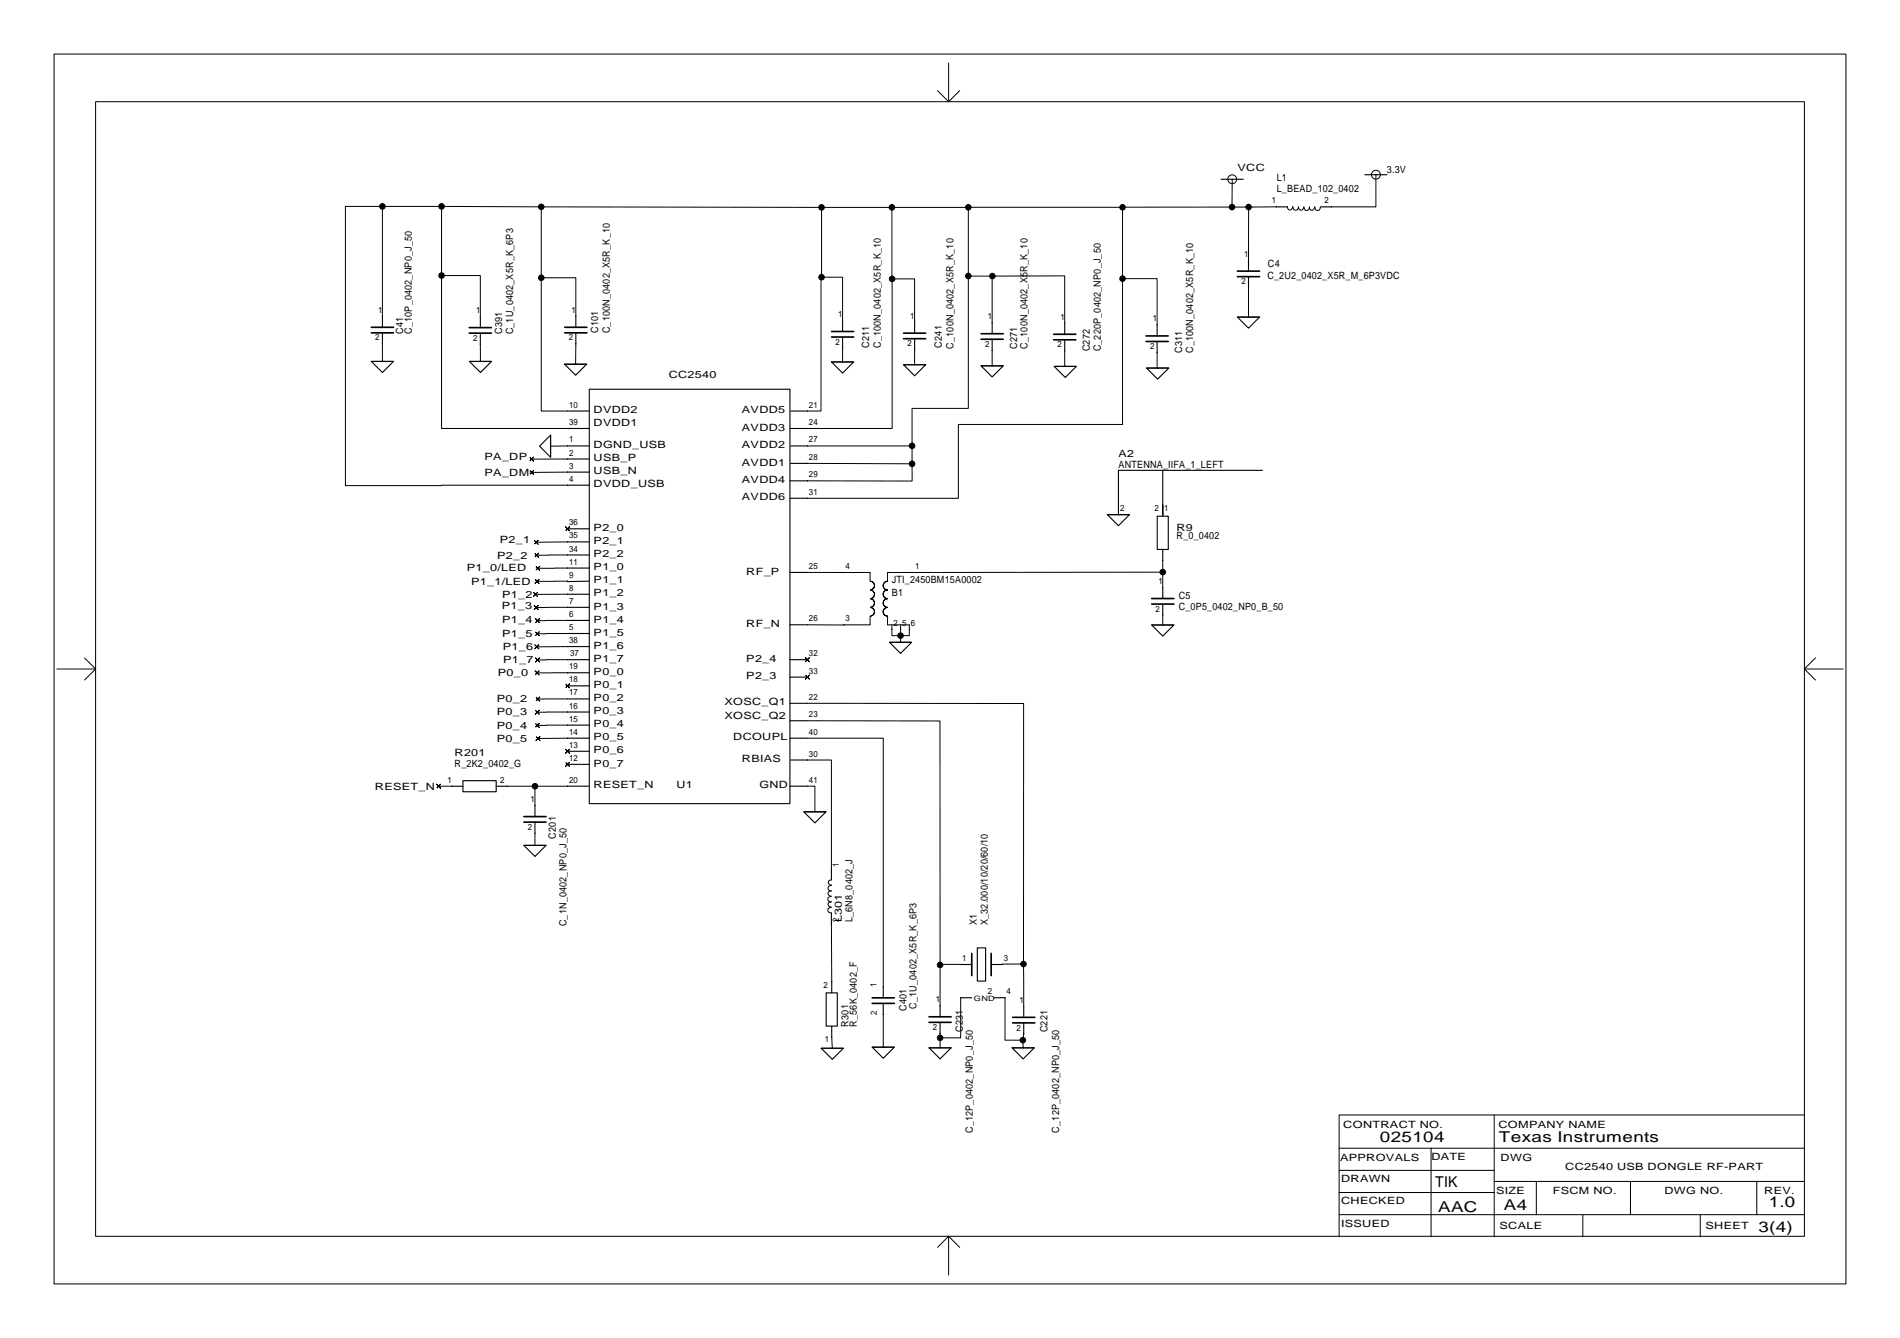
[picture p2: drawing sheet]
<svg xmlns="http://www.w3.org/2000/svg" width="436mm" height="307mm" viewBox="0 0 436 307" stroke-linecap="round" stroke-linejoin="round" font-family="sans-serif">
<g fill="none" stroke="#000" stroke-width=".23">
<path d="M12.4 12.4h410.8v281.9h-410.8zM217.5 14.4v8.9M21.9 23.3h391.8v260.1h-391.8zM215 20.8l2.5 2.5M220 20.8l-2.5 2.5M87.7 47.3h-8.5v64l50.9-.1M87.7 47.3v25.2M87.7 47.3h13.5M101.2 47.3v15.9M101.2 47.3l22.9 .1M124.1 47.4l64.3 .1M124.1 47.4v16.3"/>
<path d="M188.4 47.5h16.1M188.4 47.5v16M204.5 47.5v16.4M222 47.5h-17.5M222 47.5v15.8M222 47.5h35.4M257.4 47.5v16.4M282.5 47.5h-25.1M282.5 47.5h3.8M282.5 41.1v6.4M286.3 47.5v12.1M292.6 47.4l-6.3 .1"/>
<path d="M295.2 47.4v.2a.56 .56 0 0 0 .3 .5 .56 .56 0 0 0 .6-.1l.3-.6M296.5 47.4v.2a.6 .6 0 0 0 .3 .6 .6 .6 0 0 0 .7-.1l.2-.7M297.7 47.4v.2a.56 .56 0 0 0 .3 .5 .56 .56 0 0 0 .7 0l.2-.7M299 47.5v.2a.6 .6 0 0 0 .4 .5 .6 .6 0 0 0 .6-.1l.2-.6M300.2 47.4v.2a.56 .56 0 0 0 .3 .5 .56 .56 0 0 0 .6 0l.3-.7M301.5 47.5v.2a.6 .6 0 0 0 .4 .5 .6 .6 0 0 0 .6-.1l.2-.6M315.5 40.1v7.3h-10.2M87.7 78.8v4.1M101.2 63.2v35h28.9M101.2 63.2h8.9v9.4M110.1 78.9l.1 4M124.1 63.7v30.5h6"/>
<path d="M124.1 63.7h7.9v8.8M132 78.8v4.7M188.4 63.5h-.2v30.7h-3.1M188.4 63.5h4.8v10M193.2 79.8v3.2M204.5 63.9v34.3h-19.4M204.5 63.9h5.2v9.9M222 63.3v30.3h-12.9v8.6M222 63.3h5.5M227.5 63.3l16.6-.1v10.9M227.5 63.3v10.7M257.4 63.9v33.4h-37.7v16.9h-34.6"/>
<path d="M257.4 63.9h7.9v10.6M286.3 66v6.7M209.7 80.2v3.4M227.5 80.3v3.6M244.1 80.4v3.6h.1M265.3 80.8v3.6h.1M121.4 104.8l.5 .5 .4-.5-.4 .5 .4 .4-.4-.4-.5 .4 .5-.4zM121.4 107.9l.5 .4 .4-.4-.4 .4 .4 .5-.4-.5-.5 .5 .5-.5zM130.1 108.2l-8.2 .1M130.1 105.2l-8.2 .1M130.1 102.2l-3.9 .1M185.1 106.2l24 .1"/>
<path d="M209.1 106.3v4l-24-.1M209.1 102.2h-24M209.1 102.2v4.1M256.4 118h.1M266.6 115.8v2.2M122.3 135.8l.5 .5 .4-.5-.4 .5 .4 .4-.4-.4-.5 .4 .5-.4zM122.5 123.9l.4 .4 .5-.4-.5 .4 .5 .5-.5-.5-.4 .5 .4-.5zM122.5 138.8l.4 .5 .5-.5-.5 .5 .5 .4-.5-.4-.4 .4 .4-.4zM122.6 126.8l.4 .5 .5-.5-.5 .5 .5 .4-.5-.4-.4 .4 .4-.4zM122.7 132.8l.4 .5 .5-.5-.5 .5 .5 .4-.5-.4-.4 .4 .4-.4zM122.8 129.8l.5 .5 .4-.5-.4 .5 .4 .4-.4-.4-.5 .4 .5-.4zM129.7 120.8l.4 .4 .5-.4-.5 .4 .5 .5-.5-.5-.4 .5 .4-.5z"/>
<path d="M130.1 127.2l-7.1 .1M130.1 130.2l-6.8 .1M130.1 133.2l-7 .1M130.1 139.2l-7.2 .1M130.1 124.2l-7.2 .1M130.1 136.2l-7.3 .1M185.1 131.2h14.4v2M199.5 133.2a1 1 0 0 1 1 1 1 1 0 0 1-1 1 1 1 0 0 0 1-1 1 1 0 0 0-1-1zM199.5 137.2a1 1 0 0 1 1 1 1 1 0 0 1-1 1 1 1 0 0 0 1-1 1 1 0 0 0-1-1zM199.5 135.2a1 1 0 0 1 1 1 1 1 0 0 1-1 1 1 1 0 0 0 1-1 1 1 0 0 0-1-1zM199.5 139.2a1 1 0 0 1 1 1 1 1 0 0 1-1 1 1 1 0 0 0 1-1 1 1 0 0 0-1-1zM202.8 133.5l.7-.3a1 1 0 0 0-1 1 1 1 0 0 0 1 1 1 1 0 0 1-.9-.6 1 1 0 0 1 .2-1.1z"/>
<path d="M202.8 137.5a1 1 0 0 0-.2 1.1 1 1 0 0 0 .9 .6 1 1 0 0 1-1-1 1 1 0 0 1 1-1zM202.8 135.5l.7-.3a1 1 0 0 0-1 1 1 1 0 0 0 1 1 1 1 0 0 1-.9-.6 1 1 0 0 1 .2-1.1zM202.8 139.5l.7-.3a1 1 0 0 0-1 1 1 1 0 0 0 1 1 1 1 0 0 1-.9-.6 1 1 0 0 1 .2-1.1zM266.6 128.5v2.7M266.6 131.2v3.5M266.6 131.2h-63.1v2M13 153.4h8.9M19.4 150.8l2.5 2.6M21.9 153.4l-2.5 2.5M122.6 147.8l.5 .5 .4-.5-.4 .5 .4 .4-.4-.4-.5 .4 .5-.4zM122.7 153.8l.4 .5 .5-.5-.5 .5 .5 .4-.5-.4-.4 .4 .4-.4zM122.7 144.8l.5 .5 .4-.5-.4 .5 .4 .4-.4-.4-.5 .4 .5-.4z"/>
<path d="M122.8 141.8l.4 .5 .5-.5-.5 .5 .5 .4-.5-.4-.4 .4 .4-.4zM122.8 150.8l.4 .5 .5-.5-.5 .5 .5 .4-.5-.4-.4 .4 .4-.4zM122.9 159.8l.4 .5 .5-.5-.5 .5 .5 .4-.5-.4-.4 .4 .4-.4zM129.7 156.8l.4 .4 .5-.4-.5 .4 .5 .5-.5-.5-.4 .5 .4-.5zM130.1 151.2l-6.9 .1M130.1 154.2l-7 .1M130.1 142.2l-6.9 .1M130.1 145.2l-6.9 .1M130.1 148.2l-7 .1M184.7 150.8l.4 .4 .5-.4-.5 .4 .5 .5-.5-.5-.4 .5 .4-.5zM184.7 154.8l.4 .4 .5-.4-.5 .4 .5 .5-.5-.5-.4 .5 .4-.5zM199.5 141.2v2h-14.4"/>
<path d="M203.5 141.2v2h5v2.5h-2M204.5 143.2v2.5h2M206.5 145.7v1.5M206.5 143.2v2.5M266.6 141v2.3M413.7 153.4l2.6 2.5M413.7 153.4h8.9M416.3 150.8l-2.6 2.6M100.1 179.8l.5 .4 .4-.4-.4 .4 .4 .5-.4-.5-.5 .5 .5-.5zM122.7 162.8l.5 .5 .4-.5-.4 .5 .4 .4-.4-.4-.5 .4 .5-.4zM122.7 165.8l.5 .5 .4-.5-.4 .5 .4 .4-.4-.4-.5 .4 .5-.4zM122.9 168.8l.4 .5 .5-.5-.5 .5 .5 .4-.5-.4-.4 .4 .4-.4z"/>
<path d="M129.7 174.8l.4 .4 .5-.4-.5 .4 .5 .5-.5-.5-.4 .5 .4-.5zM129.7 171.8l.4 .4 .5-.4-.5 .4 .5 .5-.5-.5-.4 .5 .4-.5zM130.1 160.2l-6.8 .1M130.1 163.2l-6.9 .1M130.1 166.2l-6.9 .1M130.1 169.2l-6.8 .1M185.1 169.2h17.4v57M185.1 174.2h5.5v24.9M185.1 165.2l30.4 .1v55.9M185.1 161.2l49.6 .1v59.7M100.6 180.2h3M116.3 180.2h6.4"/>
<path d="M122.7 180.2v4.5M122.7 191v2.8M130.1 180.2h-7.4M185.1 180.2h1.7v5.9M190.6 205.5h-.2a.6 .6 0 0 0-.6 .4 .6 .6 0 0 0 .1 .7l.7 .2M190.6 208h-.2a.6 .6 0 0 0-.6 .4 .6 .6 0 0 0 .1 .6l.7 .2M190.6 204.3h-.2a.56 .56 0 0 0-.5 .3 .56 .56 0 0 0 .1 .6l.6 .2M190.6 206.8h-.2a.56 .56 0 0 0-.5 .3 .56 .56 0 0 0 .1 .6l.6 .2M190.6 203h-.2a.6 .6 0 0 0-.5 .4 .6 .6 0 0 0 .1 .6l.6 .2M190.6 211.8l.1 13.3M190.7 201.7h-.2a.56 .56 0 0 0-.6 .3 .56 .56 0 0 0 .1 .6l.7 .3M190.7 237.8l.1 2.5"/>
<path d="M202.5 232.6v7.5M215.5 221.2v9.4M215.5 236.9v1M220.3 221.1h-4.8v.1M220.3 228.7v9.2h-4.8v2.3M230.4 228.7v9.8h4.1M234.5 238.5l.1 1.7M234.7 221v9.7M234.7 221l-4.9 .1M234.7 237l-.2 1.5M342.6 255.6v27.9M413.7 255.6h-106.7v27.9"/>
<path d="M307 273.4h35.6M307 268.3h35.6M307 278.5h106.7M307 263.2h106.7M328.1 263.2v20.3M342.6 270.8h71.1M352.2 270.8v7.7M362.9 278.5v5M373.8 270.8v7.7M389.8 278.5v5M402.8 270.8v7.7M217.5 283.4v8.9"/>
<path d="M217.5 283.4l-2.5 2.6M217.5 283.4l2.5 2.6"/>
<circle cx="282.5" cy="41.1" r="1.02"/>
<circle cx="315.5" cy="40.1" r="1.02"/>
</g>
<g fill="#000" stroke="#000" stroke-width=".23">
<circle cx="87.7" cy="47.3" r=".64"/>
<circle cx="101.2" cy="47.3" r=".64"/>
<circle cx="124.1" cy="47.4" r=".64"/>
<circle cx="188.4" cy="47.5" r=".64"/>
<circle cx="204.5" cy="47.5" r=".64"/>
<circle cx="222" cy="47.5" r=".64"/>
<circle cx="257.4" cy="47.5" r=".64"/>
<circle cx="282.5" cy="47.5" r=".64"/>
<circle cx="282.5" cy="41.1" r=".01"/>
<circle cx="286.3" cy="59.6" r=".01"/>
<circle cx="286.3" cy="47.5" r=".64"/>
<circle cx="292.6" cy="47.4" r=".01"/>
<circle cx="305.3" cy="47.4" r=".01"/>
<circle cx="315.5" cy="40.1" r=".01"/>
<circle cx="87.7" cy="78.8" r=".01"/>
<circle cx="87.7" cy="72.5" r=".01"/>
<circle cx="101.2" cy="63.2" r=".64"/>
<circle cx="110.1" cy="78.9" r=".01"/>
<circle cx="110.1" cy="72.6" r=".01"/>
<circle cx="124.1" cy="63.7" r=".64"/>
<circle cx="132" cy="78.8" r=".01"/>
<circle cx="132" cy="72.5" r=".01"/>
<circle cx="188.4" cy="63.5" r=".64"/>
<circle cx="193.2" cy="79.8" r=".01"/>
<circle cx="193.2" cy="73.5" r=".01"/>
<circle cx="204.5" cy="63.9" r=".64"/>
<circle cx="209.7" cy="73.8" r=".01"/>
<circle cx="222" cy="63.3" r=".64"/>
<circle cx="227.5" cy="74" r=".01"/>
<circle cx="227.5" cy="63.3" r=".64"/>
<circle cx="244.1" cy="74.1" r=".01"/>
<circle cx="257.4" cy="63.9" r=".64"/>
<circle cx="265.3" cy="74.5" r=".01"/>
<circle cx="286.3" cy="66" r=".01"/>
<circle cx="286.3" cy="72.7" r=".01"/>
<circle cx="87.7" cy="82.9" r=".01"/>
<circle cx="110.2" cy="82.9" r=".01"/>
<circle cx="130.1" cy="98.2" r=".01"/>
<circle cx="130.1" cy="94.2" r=".01"/>
<circle cx="132" cy="83.5" r=".01"/>
<circle cx="185.1" cy="98.2" r=".01"/>
<circle cx="185.1" cy="94.2" r=".01"/>
<circle cx="193.2" cy="83" r=".01"/>
<circle cx="209.7" cy="80.2" r=".01"/>
<circle cx="209.7" cy="83.6" r=".01"/>
<circle cx="227.5" cy="80.3" r=".01"/>
<circle cx="227.5" cy="83.9" r=".01"/>
<circle cx="244.1" cy="80.4" r=".01"/>
<circle cx="244.2" cy="84" r=".01"/>
<circle cx="265.3" cy="80.8" r=".01"/>
<circle cx="265.4" cy="84.4" r=".01"/>
<circle cx="126.2" cy="102.3" r=".01"/>
<circle cx="130.1" cy="105.2" r=".01"/>
<circle cx="130.1" cy="111.2" r=".01"/>
<circle cx="130.1" cy="102.2" r=".01"/>
<circle cx="130.1" cy="108.2" r=".01"/>
<circle cx="185.1" cy="106.2" r=".01"/>
<circle cx="185.1" cy="102.2" r=".01"/>
<circle cx="185.1" cy="114.2" r=".01"/>
<circle cx="185.1" cy="110.2" r=".01"/>
<circle cx="209.1" cy="106.3" r=".64"/>
<circle cx="209.1" cy="102.2" r=".64"/>
<circle cx="256.4" cy="118" r=".01"/>
<circle cx="266.6" cy="118" r=".01"/>
<circle cx="266.6" cy="115.8" r=".01"/>
<circle cx="130.1" cy="124.2" r=".01"/>
<circle cx="130.1" cy="127.2" r=".01"/>
<circle cx="130.1" cy="136.2" r=".01"/>
<circle cx="130.1" cy="133.2" r=".01"/>
<circle cx="130.1" cy="139.2" r=".01"/>
<circle cx="130.1" cy="130.2" r=".01"/>
<circle cx="185.1" cy="131.2" r=".01"/>
<circle cx="193.5" cy="131.2" r=".01"/>
<circle cx="209.5" cy="131.2" r=".01"/>
<circle cx="266.6" cy="128.5" r=".01"/>
<circle cx="266.6" cy="134.7" r=".01"/>
<circle cx="266.6" cy="131.2" r=".64"/>
<circle cx="130.1" cy="154.2" r=".01"/>
<circle cx="130.1" cy="142.2" r=".01"/>
<circle cx="130.1" cy="148.2" r=".01"/>
<circle cx="130.1" cy="151.2" r=".01"/>
<circle cx="130.1" cy="145.2" r=".01"/>
<circle cx="185.1" cy="143.2" r=".01"/>
<circle cx="193.5" cy="143.2" r=".01"/>
<circle cx="204.5" cy="144.2" r=".01"/>
<circle cx="206.5" cy="147.2" r=".01"/>
<circle cx="206.5" cy="145.7" r=".64"/>
<circle cx="206.5" cy="144.2" r=".01"/>
<circle cx="208.5" cy="144.2" r=".01"/>
<circle cx="266.6" cy="143.3" r=".01"/>
<circle cx="266.6" cy="141" r=".01"/>
<circle cx="130.1" cy="166.2" r=".01"/>
<circle cx="130.1" cy="160.2" r=".01"/>
<circle cx="130.1" cy="163.2" r=".01"/>
<circle cx="130.1" cy="169.2" r=".01"/>
<circle cx="185.1" cy="169.2" r=".01"/>
<circle cx="185.1" cy="161.2" r=".01"/>
<circle cx="185.1" cy="174.2" r=".01"/>
<circle cx="185.1" cy="165.2" r=".01"/>
<circle cx="103.6" cy="180.2" r=".01"/>
<circle cx="116.3" cy="180.2" r=".01"/>
<circle cx="122.7" cy="184.7" r=".01"/>
<circle cx="122.7" cy="191" r=".01"/>
<circle cx="122.7" cy="193.8" r=".01"/>
<circle cx="122.7" cy="180.2" r=".64"/>
<circle cx="130.1" cy="180.2" r=".01"/>
<circle cx="185.1" cy="180.2" r=".01"/>
<circle cx="186.8" cy="186.1" r=".01"/>
<circle cx="190.6" cy="199.1" r=".01"/>
<circle cx="190.6" cy="211.8" r=".01"/>
<circle cx="190.7" cy="237.8" r=".01"/>
<circle cx="190.7" cy="225.1" r=".01"/>
<circle cx="202.5" cy="232.6" r=".01"/>
<circle cx="202.5" cy="226.2" r=".01"/>
<circle cx="215.5" cy="236.9" r=".01"/>
<circle cx="215.5" cy="230.6" r=".01"/>
<circle cx="215.5" cy="221.2" r=".64"/>
<circle cx="215.5" cy="237.9" r=".64"/>
<circle cx="220.3" cy="228.7" r=".01"/>
<circle cx="220.3" cy="221.1" r=".01"/>
<circle cx="229.8" cy="221.1" r=".01"/>
<circle cx="230.4" cy="228.7" r=".01"/>
<circle cx="234.5" cy="238.5" r=".64"/>
<circle cx="234.7" cy="221" r=".64"/>
<circle cx="234.7" cy="230.7" r=".01"/>
<circle cx="234.7" cy="237" r=".01"/>
<circle cx="190.8" cy="240.3" r=".01"/>
<circle cx="202.5" cy="240.1" r=".01"/>
<circle cx="215.5" cy="240.2" r=".01"/>
<circle cx="234.6" cy="240.2" r=".01"/>
</g>
<g fill="none" stroke="#000" stroke-width=".25">
<path d="M280 41.1h5.1M286.3 59.6v2.6M292.6 47.4h2.5M302.8 47.4h2.5M312.9 40.1h5.1M87.7 72.5v2.5M87.7 76.3v2.5M110.1 72.6v2.5M110.1 76.4v2.5M132 72.5v2.5M132 76.3v2.5M193.2 73.5v2.5"/>
<path d="M193.2 77.3v2.5M209.7 73.8v2.6M209.7 77.6v2.6M227.5 74v2.5M227.5 77.8v2.5M244.1 74.1v2.5M244.1 77.9v2.5M265.3 74.5v2.5M265.3 78.3v2.5M283.7 72.7h5.1l-2.5 2.5zM283.7 72.7h5.1M286.3 63.4v2.6"/>
<path d="M85.1 82.9h5.1l-2.5 2.5zM85.1 82.9h5.1M107.6 82.9h5.1l-2.5 2.5zM107.6 82.9h5.1M126.2 99.7v5.1M129.4 83.5h5.1l-2.5 2.5zM129.4 83.5h5.1M130.1 98.2h5M130.3 94.2h4.8M135.1 89.2h46v95h-46zM181.1 98.2h4M181.3 94.2h3.8"/>
<path d="M190.6 83h5.1l-2.5 2.5zM190.6 83h5.1M207.2 83.6h5l-2.5 2.6zM207.2 83.6h5M224.9 83.9h5.1l-2.5 2.5zM224.9 83.9h5.1M241.7 84h5.1l-2.6 2.5zM241.7 84h5.1M262.9 84.4h5.1l-2.6 2.5zM262.9 84.4h5.1M123.7 102.3l2.5-2.6v5.1zM130.1 102.2h5"/>
<path d="M130.1 105.2h5M130.1 111.2h5M130.1 108.2h5M181.1 110.2h4M181.1 114.2h4M181.3 102.2h3.8M181.3 106.2h3.8M253.9 118h5.1l-2.6 2.5zM253.9 118h5.1M265.3 118.3h2.6v7.7h-2.6zM266.6 107.8v10.5M289.5 107.8h-33.1v10.2"/>
<path d="M130.1 139.2h5M130.1 136.2h5M130.1 130.2h5M130.1 121.2h5M130.1 124.2h5M130.1 127.2h5M135.1 133.2l-5 .1M181.1 131.2h4M266.6 126v2.5M266.6 134.7v2.5M266.6 138.5v2.5M130.1 157.2h5"/>
<path d="M130.1 154.2h5M130.1 151.2h5M130.1 148.2h5M130.1 145.2h5M130.1 142.2h5M181.1 143.2h3.8M181.1 151.2h4M181.1 155.2h4M203.9 147.2h5.1l-2.5 2.6zM203.9 147.2h5.1M264.1 143.3h5l-2.5 2.5zM264.1 143.3h5"/>
<path d="M106.1 179h7.7v2.5h-7.7zM130.1 169.2h5M130.1 175.2h5M130.1 172.2h5M130.1 166.2h5M130.1 163.2h5M130.3 160.2h4.8M181.1 161.2h3.8M181.1 169.2h3.8M181.1 165.2h3.8M181.3 174.2h3.8M103.6 180.2h2.5"/>
<path d="M113.8 180.2h2.5M120.1 193.8h5.1l-2.5 2.5zM120.1 193.8h5.1M122.7 184.7v2.5M122.7 188.5v2.5M130.1 180.2h4.8M181.1 180.2h3.8M184.3 186.1h5.1l-2.6 2.5zM184.3 186.1h5.1M190.6 199.1v2.6M190.6 209.3v2.5M224.1 217.3h1.9v7.6h-1.9z"/>
<path d="M189.4 227.6h2.6v7.6h-2.6zM190.7 225.1v2.5M190.7 235.2v2.6M202.5 226.2v2.5M202.5 230v2.6M215.5 230.6v2.5M215.5 234.4v2.5M220.3 221.1h2.5M220.3 228.7h2.5M227.3 221.1h2.5M227.9 228.7h2.5M234.7 230.7v2.5"/>
<path d="M234.7 234.5v2.5M188.3 240.3h5.1l-2.6 2.5zM188.3 240.3h5.1M200 240.1h5.1l-2.6 2.5zM200 240.1h5.1M213 240.2h5.1l-2.6 2.5zM213 240.2h5.1M232.1 240.2h5l-2.5 2.5zM232.1 240.2h5"/>
</g>
<g fill="none" stroke="#000" stroke-width=".38">
<path d="M85.1 75h5.1M85.1 76.3h5.1M107.6 76.4h5.1M107.6 75.1h5.1M129.5 75h5.1M129.5 76.3h5.1M190.6 76h5.1M190.6 77.3h5.1M207.2 76.4h5M207.2 77.6h5M224.9 76.5h5.1M224.9 77.8h5.1"/>
<path d="M241.6 76.6h5.1M241.6 77.9h5.1M262.8 77h5M262.8 78.3h5M283.7 62.2h5.1M283.7 63.4h5.1M264.1 137.2h5M264.1 138.5h5M120.1 187.2h5.1M120.1 188.5h5.1M222.8 218.6v5M227.3 218.6v5"/>
<path d="M200 228.7h5.1M200 230h5.1M213 233.1h5.1M213 234.4h5.1M232.2 233.2h5.1M232.2 234.5h5.1"/>
</g>
<g font-size="3.4">
<text x="316.4" y="261.9">025104</text>
<text x="343.7" y="261.9">Texas Instruments</text>
<text x="329.1" y="272">TIK</text>
<text x="329.7" y="277.8">AAC</text>
<text x="344.8" y="277.4">A4</text>
<text x="405.5" y="276.7">1.0</text>
<text x="403.2" y="282.5">3(4)</text>
</g>
<g font-size="2.3">
<text x="283.7" y="39.3">VCC</text>
<text x="292.7" y="41.5">L1</text>
<text x="318" y="39.6">3.3V</text>
<text x="292.7" y="44">L_BEAD_102_0402</text>
<text x="290.6" y="63.9">C_2U2_0402_X5R_M_6P3VDC</text>
<text x="290.7" y="61.1">C4</text>
<text x="92.4" y="76.5" transform="rotate(-90 92.4 76.5)">C41</text>
<text x="94.4" y="76.6" transform="rotate(-90 94.4 76.6)">C_10P_0402_NP0_J_50</text>
<text x="115.1" y="76.5" transform="rotate(-90 115.1 76.5)">C391</text>
<text x="117.7" y="76.7" transform="rotate(-90 117.7 76.7)">C_1U_0402_X5R_K_6P3</text>
<text x="137.1" y="76.3" transform="rotate(-90 137.1 76.3)">C101</text>
<text x="139.8" y="76.4" transform="rotate(-90 139.8 76.4)">C_100N_0402_X5R_K_10</text>
<text x="199.3" y="79.8" transform="rotate(-90 199.3 79.8)">C211</text>
<text x="202" y="79.8" transform="rotate(-90 202 79.8)">C_100N_0402_X5R_K_10</text>
<text x="215.9" y="79.7" transform="rotate(-90 215.9 79.7)">C241</text>
<text x="218.6" y="79.9" transform="rotate(-90 218.6 79.9)">C_100N_0402_X5R_K_10</text>
<text x="233.2" y="79.9" transform="rotate(-90 233.2 79.9)">C271</text>
<text x="235.6" y="79.9" transform="rotate(-90 235.6 79.9)">C_100N_0402_X5R_K_10</text>
<text x="249.8" y="80.6" transform="rotate(-90 249.8 80.6)">C272</text>
<text x="252.4" y="80.6" transform="rotate(-90 252.4 80.6)">C_220P_0402_NP0_J_50</text>
<text x="271" y="80.9" transform="rotate(-90 271 80.9)">C311</text>
<text x="273.6" y="80.9" transform="rotate(-90 273.6 80.9)">C_100N_0402_X5R_K_10</text>
<text x="153.3" y="86.6">CC2540</text>
<text x="136.1" y="94.7">DVDD2</text>
<text x="170.1" y="94.7">AVDD5</text>
<text x="136.1" y="97.7">DVDD1</text>
<text x="170.1" y="98.7">AVDD3</text>
<text x="111.1" y="105.4">PA_DP</text>
<text x="136.1" y="102.7">DGND_USB</text>
<text x="136.1" y="105.7">USB_P</text>
<text x="170.1" y="102.7">AVDD2</text>
<text x="170.1" y="106.7">AVDD1</text>
<text x="256.4" y="104.8">A2</text>
<text x="256.4" y="107.3">ANTENNA_IIFA_1_LEFT</text>
<text x="111.1" y="109.1">PA_DM</text>
<text x="136.1" y="108.7">USB_N</text>
<text x="136.1" y="111.7">DVDD_USB</text>
<text x="170.1" y="110.7">AVDD4</text>
<text x="170.1" y="114.7">AVDD6</text>
<text x="114.6" y="124.4">P2_1</text>
<text x="136.1" y="121.7">P2_0</text>
<text x="136.1" y="124.7">P2_1</text>
<text x="269.8" y="121.6">R9</text>
<text x="269.8" y="123.6">R_0_0402</text>
<text x="107" y="131">P1_0/LED</text>
<text x="114" y="128">P2_2</text>
<text x="136.1" y="130.7">P1_0</text>
<text x="136.1" y="127.7">P2_2</text>
<text x="171.1" y="131.7">RF_P</text>
<text x="108" y="134">P1_1/LED</text>
<text x="115.1" y="137">P1_2</text>
<text x="136.1" y="133.7">P1_1</text>
<text x="136.1" y="136.7">P1_2</text>
<text x="204.5" y="136.7">B1</text>
<text x="204.5" y="133.7">JTI_2450BM15A0002</text>
<text x="270.3" y="137.3">C5</text>
<text x="115.1" y="139.7">P1_3</text>
<text x="115.1" y="142.8">P1_4</text>
<text x="136.1" y="142.7">P1_4</text>
<text x="136.1" y="139.7">P1_3</text>
<text x="171.1" y="143.7">RF_N</text>
<text x="270.3" y="139.8">C_0P5_0402_NP0_B_50</text>
<text x="115.1" y="146.1">P1_5</text>
<text x="115.3" y="149.1">P1_6</text>
<text x="136.1" y="145.7">P1_5</text>
<text x="136.1" y="148.7">P1_6</text>
<text x="114.2" y="155">P0_0</text>
<text x="115.4" y="152">P1_7</text>
<text x="136.1" y="151.7">P1_7</text>
<text x="136.1" y="154.7">P0_0</text>
<text x="171.1" y="151.7">P2_4</text>
<text x="171.1" y="155.7">P2_3</text>
<text x="113.9" y="161">P0_2</text>
<text x="136.1" y="160.7">P0_2</text>
<text x="136.1" y="157.7">P0_1</text>
<text x="166.1" y="161.7">XOSC_Q1</text>
<text x="113.9" y="164">P0_3</text>
<text x="113.9" y="167.1">P0_4</text>
<text x="136.1" y="166.7">P0_4</text>
<text x="136.1" y="163.7">P0_3</text>
<text x="166.1" y="164.7">XOSC_Q2</text>
<text x="104.2" y="173.4">R201</text>
<text x="113.9" y="170.1">P0_5</text>
<text x="136.1" y="169.7">P0_5</text>
<text x="136.1" y="172.7">P0_6</text>
<text x="168.1" y="169.7">DCOUPL</text>
<text x="104.2" y="175.9">R_2K2_0402_G</text>
<text x="136.1" y="175.7">P0_7</text>
<text x="170.1" y="174.7">RBIAS</text>
<text x="86" y="181">RESET_N</text>
<text x="136.1" y="180.7">RESET_N</text>
<text x="155.1" y="180.7">U1</text>
<text x="174.1" y="180.7">GND</text>
<text x="127.5" y="192.2" transform="rotate(-90 127.5 192.2)">C201</text>
<text x="129.9" y="212.4" transform="rotate(-90 129.9 212.4)">C_1N_0402_NP0_J_50</text>
<text x="193" y="211.4" transform="rotate(-90 193 211.4)">L301</text>
<text x="195.4" y="211.4" transform="rotate(-90 195.4 211.4)">L_6N8_0402_J</text>
<text x="224" y="212.1" transform="rotate(-90 224 212.1)">X1</text>
<text x="226.5" y="212.1" transform="rotate(-90 226.5 212.1)">X_32.000/10/20/60/10</text>
<text x="207.9" y="231.8" transform="rotate(-90 207.9 231.8)">C401</text>
<text x="210.1" y="231.3" transform="rotate(-90 210.1 231.3)">C_1U_0402_X5R_K_6P3</text>
<text x="194.5" y="235.3" transform="rotate(-90 194.5 235.3)">R301</text>
<text x="196.4" y="235.4" transform="rotate(-90 196.4 235.4)">R_56K_0402_F</text>
<text x="220.8" y="236.5" transform="rotate(-90 220.8 236.5)">C231</text>
<text x="240.2" y="236.6" transform="rotate(-90 240.2 236.6)">C221</text>
<text x="223" y="259.8" transform="rotate(-90 223 259.8)">C_12P_0402_NP0_J_50</text>
<text x="242.9" y="259.6" transform="rotate(-90 242.9 259.6)">C_12P_0402_NP0_J_50</text>
<text x="308" y="258.6">CONTRACT NO.</text>
<text x="343.6" y="258.6">COMPANY NAME</text>
<text x="307.2" y="266.1">APPROVALS</text>
<text x="328.2" y="265.9">DATE</text>
<text x="344.1" y="266.2">DWG</text>
<text x="358.9" y="268.2">CC2540 USB DONGLE RF-PART</text>
<text x="307.5" y="271">DRAWN</text>
<text x="343" y="273.7">SIZE</text>
<text x="356" y="273.7">FSCM NO.</text>
<text x="381.6" y="273.7">DWG NO.</text>
<text x="404.5" y="273.7">REV.</text>
<text x="307.5" y="276.1">CHECKED</text>
<text x="307.5" y="281.2">ISSUED</text>
<text x="343.8" y="281.7">SCALE</text>
<text x="391.1" y="281.7">SHEET</text>
</g>
<g font-size="2">
<text x="291.6" y="46.6">1</text>
<text x="303.7" y="46.6">2</text>
<text x="285.3" y="58.8">1</text>
<text x="284.6" y="65.2">2</text>
<text x="86.7" y="71.7">1</text>
<text x="109.1" y="71.8">1</text>
<text x="131" y="71.7">1</text>
<text x="192.2" y="72.7">1</text>
<text x="208.7" y="73">1</text>
<text x="226.5" y="73.2">1</text>
<text x="243.1" y="73.3">1</text>
<text x="264.3" y="73.7">1</text>
<text x="86" y="78">2</text>
<text x="108.5" y="78.1">2</text>
<text x="130.4" y="78">2</text>
<text x="191.6" y="79">2</text>
<text x="208.1" y="79.4">2</text>
<text x="225.9" y="79.5">2</text>
<text x="242.5" y="79.6">2</text>
<text x="263.7" y="80">2</text>
<text x="130.5" y="93.4">10</text>
<text x="185.5" y="93.4">21</text>
<text x="130.5" y="101.4">1</text>
<text x="130.5" y="97.4">39</text>
<text x="185.5" y="97.4">24</text>
<text x="185.5" y="101.4">27</text>
<text x="130.5" y="104.4">2</text>
<text x="130.5" y="107.4">3</text>
<text x="185.5" y="105.4">28</text>
<text x="130.5" y="110.4">4</text>
<text x="185.5" y="109.4">29</text>
<text x="185.5" y="113.4">31</text>
<text x="256.8" y="117.2">2</text>
<text x="264.7" y="117.2">2</text>
<text x="267" y="117.2">1</text>
<text x="130.5" y="123.4">35</text>
<text x="130.5" y="120.4">36</text>
<text x="130.5" y="129.4">11</text>
<text x="130.5" y="126.4">34</text>
<text x="185.5" y="130.4">25</text>
<text x="193.9" y="130.4">4</text>
<text x="209.9" y="130.4">1</text>
<text x="130.5" y="135.4">8</text>
<text x="130.5" y="132.4">9</text>
<text x="265.6" y="133.9">1</text>
<text x="130.5" y="141.4">6</text>
<text x="130.5" y="138.4">7</text>
<text x="185.5" y="142.4">26</text>
<text x="193.9" y="142.4">3</text>
<text x="204.9" y="143.4">2</text>
<text x="206.9" y="143.4">5</text>
<text x="208.9" y="143.4">6</text>
<text x="265" y="140.2">2</text>
<text x="130.5" y="144.4">5</text>
<text x="130.5" y="147.4">38</text>
<text x="130.5" y="153.4">19</text>
<text x="130.7" y="150.5">37</text>
<text x="185.5" y="150.4">32</text>
<text x="185.5" y="154.4">33</text>
<text x="130.5" y="159.4">17</text>
<text x="130.5" y="156.4">18</text>
<text x="185.5" y="160.4">22</text>
<text x="130.5" y="165.4">15</text>
<text x="130.5" y="162.4">16</text>
<text x="185.5" y="164.4">23</text>
<text x="130.5" y="171.4">13</text>
<text x="130.5" y="168.4">14</text>
<text x="185.5" y="173.4">30</text>
<text x="185.5" y="168.4">40</text>
<text x="102.6" y="179.4">1</text>
<text x="114.7" y="179.4">2</text>
<text x="130.5" y="174.4">12</text>
<text x="130.5" y="179.4">20</text>
<text x="185.5" y="179.4">41</text>
<text x="121.7" y="183.9">1</text>
<text x="121" y="190.2">2</text>
<text x="192.3" y="198.8" transform="rotate(-90 192.3 198.8)">1</text>
<text x="192.3" y="211.5" transform="rotate(-90 192.3 211.5)">2</text>
<text x="220.6" y="220.3">1</text>
<text x="230.2" y="220.3">3</text>
<text x="188.8" y="226.5">2</text>
<text x="200.9" y="226.3" transform="rotate(-90 200.9 226.3)">1</text>
<text x="226.5" y="227.9">2</text>
<text x="230.8" y="227.9">4</text>
<text x="201.1" y="232.7" transform="rotate(-90 201.1 232.7)">2</text>
<text x="214.5" y="229.8">1</text>
<text x="233.7" y="229.9">1</text>
<text x="189.1" y="238.9">1</text>
<text x="213.9" y="236.1">2</text>
<text x="233.1" y="236.2">2</text>
</g>
<text font-size="1.7" x="223.3" y="229.4">GND</text>
</svg>
